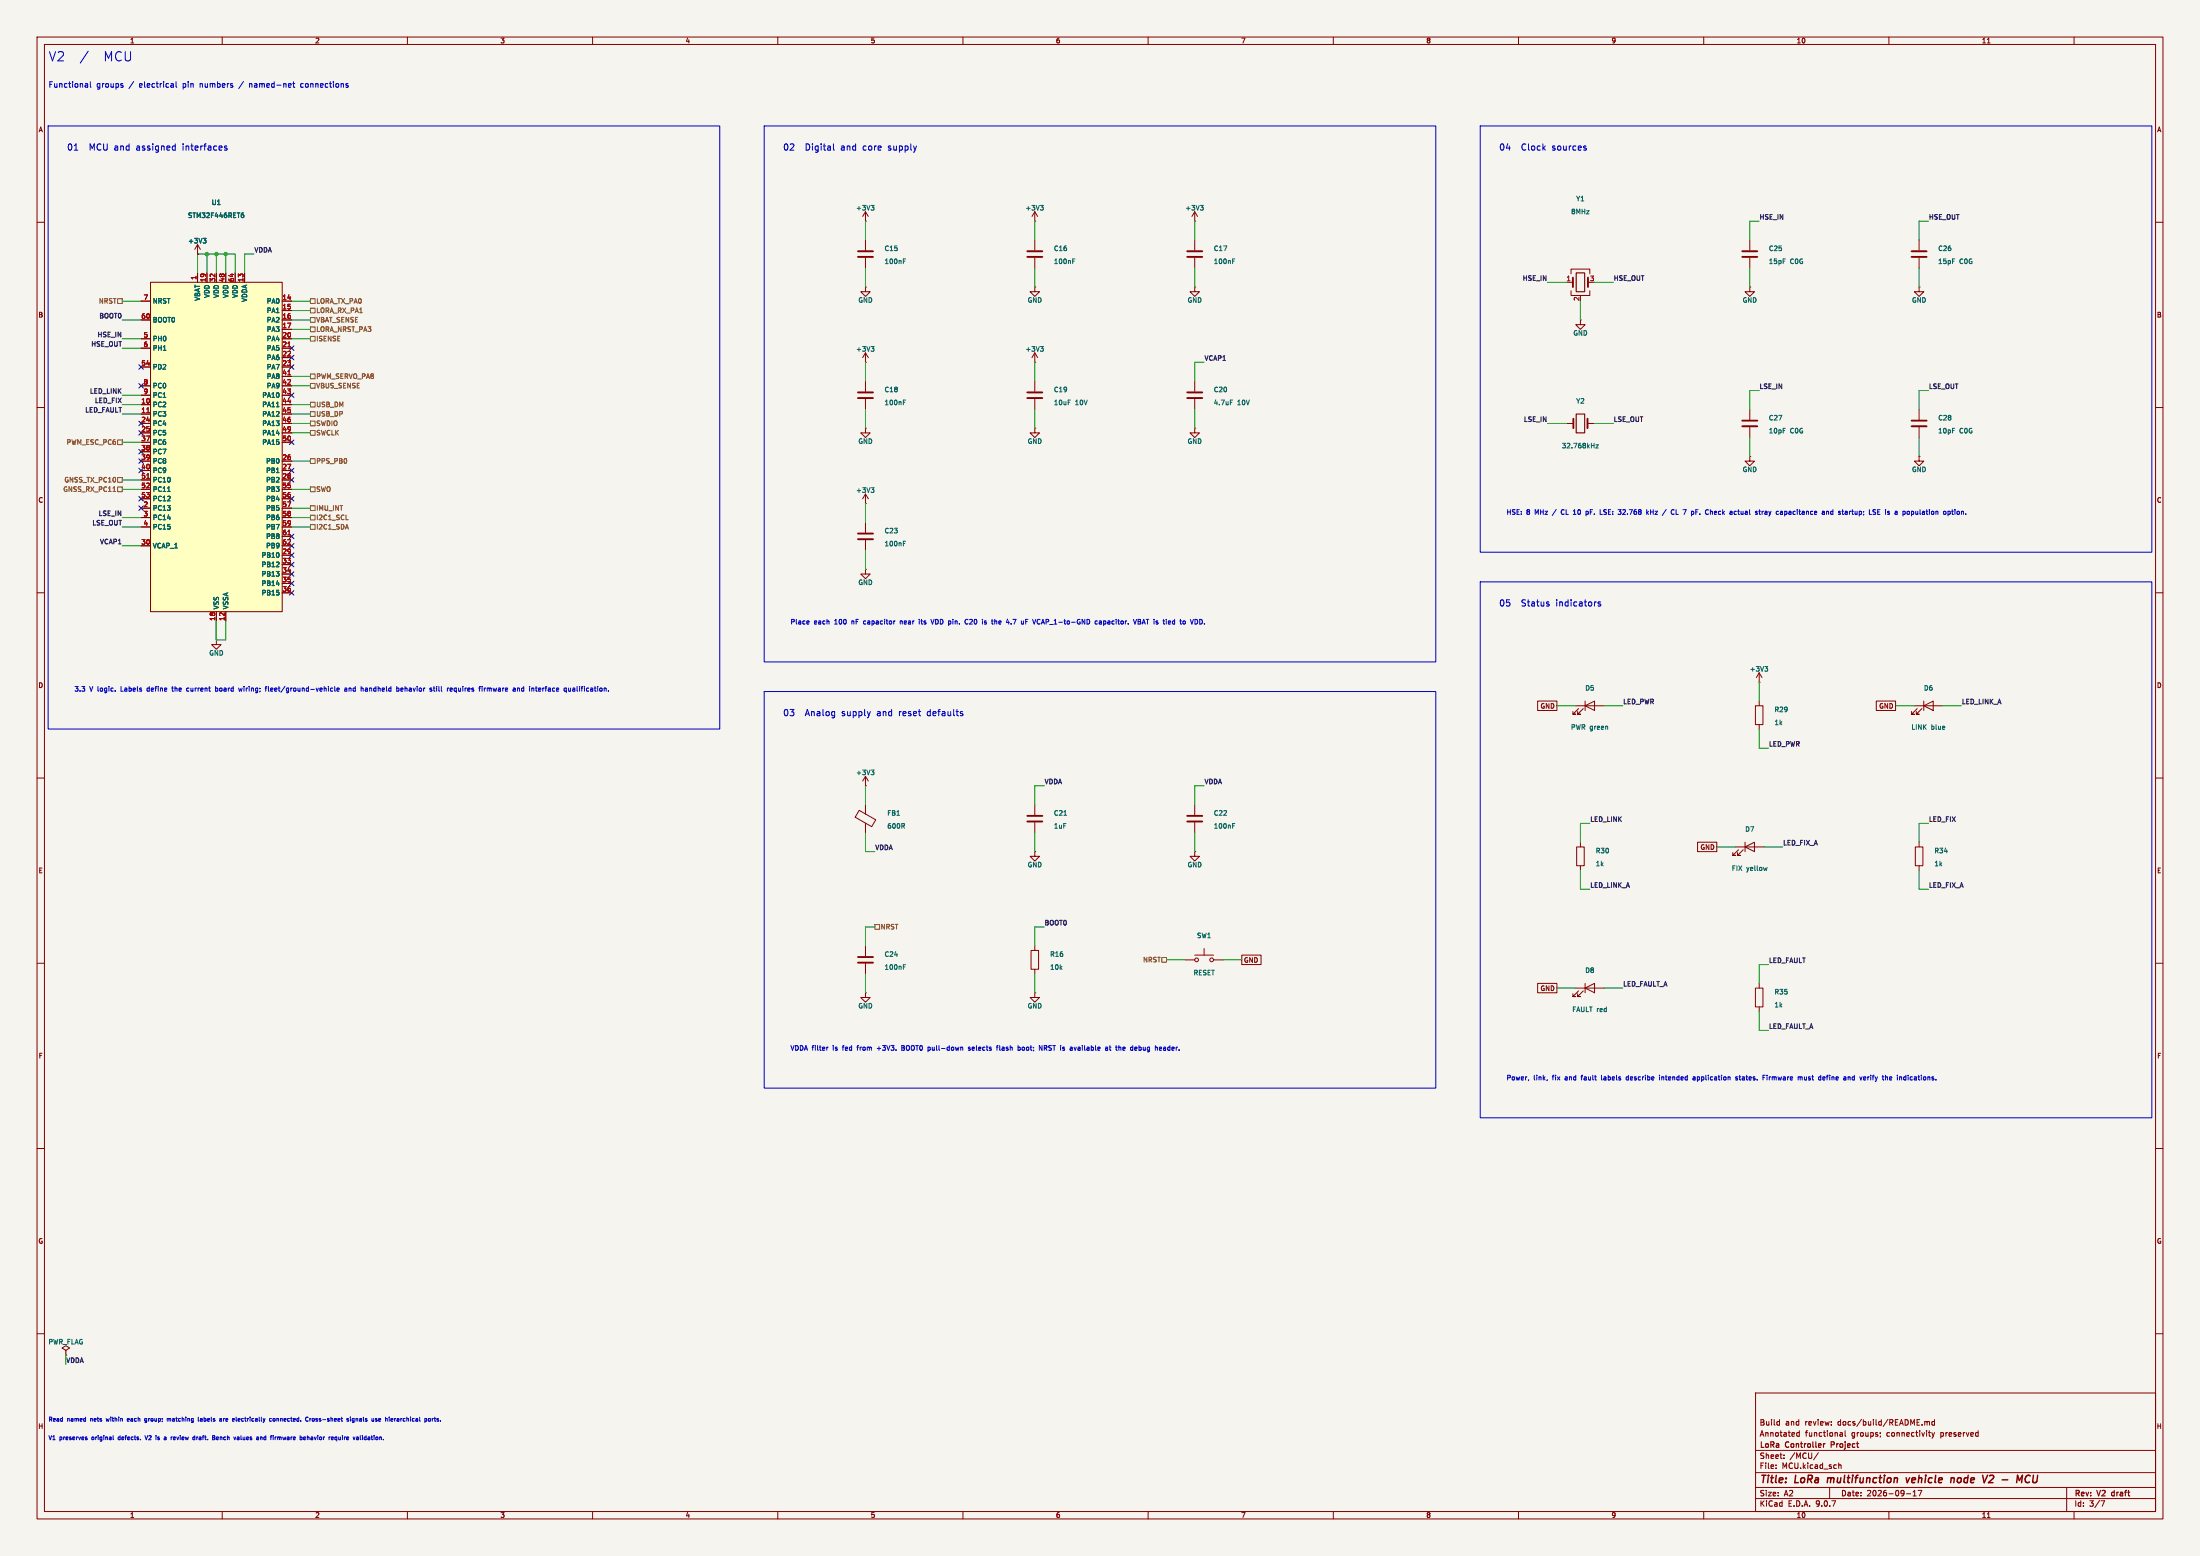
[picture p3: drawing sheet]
<svg xmlns="http://www.w3.org/2000/svg" width="594mm" height="420mm" viewBox="0 0 594 420" stroke-linecap="round" stroke-linejoin="round" font-family="sans-serif">
<path d="M0 0h594v420h-594z" fill="#f5f4ef" stroke="#f5f4ef" stroke-width=".27"/>
<g fill="none" stroke="#840000" stroke-width=".27">
<path d="M10 10h574v400h-574zM12 12h570v396h-570zM60 10v2M110 10v2M160 10v2M210 10v2M260 10v2M310 10v2M360 10v2M410 10v2M460 10v2M510 10v2"/>
<path d="M536.6 11.6h.7M560 10v2M233.7 59.7h.1M233.7 57.2v2.5M233.7 57.2l-.8 1.2M233.7 57.2l.7 1.2M279.4 59.7h.1M279.4 57.2v2.5M279.4 57.2l-.8 1.2M279.4 57.2l.8 1.2M322.6 59.7h.1M322.6 57.2l-.8 1.2"/>
<path d="M322.6 57.2l.7 1.2M322.6 57.2v2.5M10 60h2M233.7 77.5v1.2h1.2l-1.2 1.3-1.3-1.3h1.3M233.7 77.5h.1M279.4 77.5v1.2h1.3l-1.3 1.3-1.3-1.3h1.3M279.4 77.5h.1M279.4 64.8v2.8M279.4 69.6v2.8M322.6 77.5v1.2h1.2l-1.2 1.3-1.3-1.3h1.3M322.6 77.5h.1M582 60h2"/>
<path d="M233.7 97.8h.1M233.7 95.3v2.5M233.7 95.3l-.8 1.2M233.7 95.3l.7 1.2M279.4 97.8h.1M279.4 95.3v2.5M279.4 95.3l-.8 1.2M279.4 95.3l.8 1.2M10 110h2M233.7 115.6v1.2h1.2l-1.2 1.3-1.3-1.3h1.3M233.7 115.6h.1M233.7 102.9v2.8"/>
<path d="M233.7 107.7v2.8M279.4 115.6v1.2h1.3l-1.3 1.3-1.3-1.3h1.3M279.4 115.6h.1M279.4 102.9v2.8M279.4 107.7v2.8M322.6 115.6v1.2h1.2l-1.2 1.3-1.3-1.3h1.3M322.6 115.6h.1M322.6 102.9v2.8M322.6 107.7v2.8M582 110h2M233.7 135.9h.1M233.7 133.4v2.5"/>
<path d="M233.7 133.4l-.8 1.2M233.7 133.4l.7 1.2M10 160h2M58.4 172.7v1.3h1.3l-1.3 1.3-1.3-1.3h1.3M58.4 172.7h.1M582 160h2M516.9 190.5h7.6M517.7 191.3l-1.6 1.5h.8h-.8v-.8M518.9 191.3l-1.5 1.5h.8h-.8v-.8M519.4 190.5l2.6-1.3v2.6zM519.4 189.2v2.6M10 210h2"/>
<path d="M232 218.7l4.4 2.6-1 1.8-4.5-2.5zM233.7 217.2v2.5M322.6 217.2v2.8M582 210h2M233.7 222.2v2.6M322.6 229.9v1.2h1.2l-1.2 1.3-1.3-1.3h1.3M322.6 229.9h.1M322.6 222v2.8M468.6 228.6h7.6M469.4 229.4l-1.5 1.5h.7h-.7v-.8M470.7 229.4l-1.6 1.5h.8h-.8v-.8M471.2 228.6l2.5-1.3v2.6z"/>
<path d="M471.2 227.3v2.6M517.1 228.6h2.1v5.1h-2.1zM518.2 227.3v1.3M518.2 233.7v1.3M233.7 255.3v2.8M278.4 256.5h2v5.1h-2zM279.4 255.3v1.2M320 259.1h2.6M322.6 257.8h5.1M325.1 256v1.8M327.7 259.1h2.5M10 260h2"/>
<path d="M233.7 268v1.2h1.2l-1.2 1.3-1.3-1.3h1.3M233.7 268h.1M233.7 260.1v2.8M279.4 261.6v1.3M425.4 266.7h7.7M426.2 267.5l-1.5 1.5h.7h-.7v-.8M427.5 267.5l-1.5 1.5h.7h-.7v-.8M428 266.7l2.5-1.3v2.6zM428 265.4v2.6M474 266.7h2v5.1h-2zM475 265.4v1.3M475 271.8v1.3"/>
<path d="M582 260h2M10 310h2M582 310h2M10 360h2M17.8 364.5l1-.6-1-.7-1 .7 1 .6v1.3M17.8 365.8h.1M474 376h108v32h-108zM582 360h2M474 397.5h108M474 391.5h108M479.5 396.2v.2M479.5 395.4v.2"/>
<path d="M480 383.7h.5M480.5 383.2v1.5M480.5 384.6l-.5 .1M481.7 393.5v.2M481.7 392.7v.2M485.1 387.4l.3 .3 .4-.1M485.8 386.2v1.5M485.8 386.7h-.4l-.3 .3M491 392.1l-1.3 1.9M496.5 394.9v1.5M496.5 395.5l.5-.1 .1 1M496.8 387.6h.7"/>
<path d="M496.8 386.7h.6l.1 1M497.5 387l-.7 .2M498.2 386.2v1.3l.2 .2M507.7 386.7v.2M507.7 387.6l-.1 .3M519.7 383.8l.4-.1 .2 .2M519.7 383.7v1M520.3 383.9l.2-.2h.4l.1 1M520.3 383.9v.8M520.7 386.7h.5M521.1 387.7h.1M521.6 386.7l.4 1"/>
<path d="M522 387.7l-.4 .5M522.3 386.7l-.3 1M522.3 383.7h-.4l-.3 .3 .1 .6h.6M522.3 383.2v1.5M60 408v2M110 408v2M160 408v2M210 408v2M260 408v2M310 408v2M360 408v2M410 408v2"/>
<path d="M460 408v2M474 404.5h108M474 401.5h108M494 401.5v3M510 408v2M514.7 403.2h1.2M516.5 403.8h.9M516.5 402.7l.5-.4v1.5M517.9 402.3h1l-.7 1.5M536.6 409.6h.7M558 401.5v6.5M560 408v2"/>
<path d="M567.2 405.1h1l-.6 1.5"/>
<circle cx="323.1" cy="259.1" r=".51"/>
<circle cx="327.2" cy="259.1" r=".51"/>
</g>
<path d="M494.4 390h.6M495 389.2h-.6v1.5M570.2 402.9v.7" fill="none" stroke="#840000" stroke-width=".3"/>
<path d="M493.5 398.9l-.1 1.3M514.7 398.9l.3 1.3 .6-1.3M526.8 399.1l.3-.2 .5 .1-.1 1.2M538.2 398.3l-.7-.1-.3 .2M538.2 399.1l-1.3 1.1h1.2M548.1 398.4a.96 .96 0 0 0-1.3 .5 .96 .96 0 0 0 .7 1.3l.4-.2M544.5 400.2l.2-2 .5 1.4 .9-1.4-.3 2" fill="none" stroke="#840000" stroke-width=".4"/>
<g fill="none" stroke="#006464" stroke-width=".27">
<path d="M235.2 55.4h.8l-.4 .5M235.7 55.9l.3 .3-.3 .5M280.9 55.4h.8l-.4 .5M281.5 55.9l.2 .3-.2 .5M324.1 55.4h.8l-.4 .5M324.6 55.9l.3 .3-.3 .5M289.6 70.5h.4M289.6 69.9h.6M235.2 93.5h.8l-.4 .5M235.7 94l.3 .3-.3 .5M280.9 93.5h.8l-.4 .5M281.5 94l.2 .3-.2 .5"/>
<path d="M243.9 108.6h.4M243.9 108h.6M332.2 108h.6M235.2 131.6h.8l-.4 .5M235.7 132.1l.3 .3-.3 .5M332.8 222.9h.4M332.8 222.3h.6M477.1 234.1l-.2 .9M243.9 261h.4M243.9 260.4h.6"/>
</g>
<path d="M277.4 67.8h4M277.4 69.3h4M231.6 105.9h4.1M231.6 107.4h4.1M277.4 105.9h4M277.4 107.4h4M320.5 105.9h4.1M320.5 107.4h4.1M320.5 220.2h4.1M320.5 221.7h4.1M231.6 258.3h4.1M231.6 259.8h4.1" fill="none" stroke="#840000" stroke-width=".51"/>
<path d="M40.6 76.2h35.6v88.9h-35.6z" fill="#ffffc2"/>
<g fill="none" stroke="#840000" stroke-width=".27">
<path d="M40.6 76.2h35.6v88.9h-35.6zM53.3 68.6h.1M53.3 66v2.6M53.3 73.7v2.5M53.3 66l-.7 1.3M53.3 66l.8 1.3M55.9 73.7v2.5M58.4 73.7v2.5M61 73.7v2.5M63.5 73.7v2.5M66 73.7v2.5M233.7 64.8v2.8"/>
<path d="M233.7 69.6v2.8M322.6 64.8v2.8M322.6 69.6v2.8M422.9 76.2h1.8M424.2 73.9v-1.3h5.1v1.3M424.2 78.5v1.3h5.1v-1.3M426.7 79.8v.2M472.4 77.5v1.2h1.3l-1.3 1.3-1.2-1.3h1.2M472.4 77.5h.1M472.4 64.8v2.8M472.4 69.6v2.8M518.2 77.5v1.2h1.2l-1.2 1.3-1.3-1.3h1.3"/>
<path d="M518.2 77.5h.1M518.2 64.8v2.8M518.2 69.6v2.8M38.1 81.3h2.5M38.1 86.4h2.5M38.1 91.4h2.5M38.1 94h2.5M38.1 99.1h2.5M76.2 81.3h2.5M76.2 86.4h2.5M76.2 91.4h2.5M76.2 94h2.5"/>
<path d="M76.2 99.1h2.5M76.2 83.8h2.5M76.2 88.9h2.5M76.2 96.5h2.5M426.7 86.4v1.2h1.3l-1.3 1.3-1.3-1.3h1.3M426.7 86.4h.1M38.1 104.1h2.5M38.1 106.7h2.5M38.1 109.2h2.5M38.1 111.8h2.5M38.1 114.3h2.5M38.1 116.8h2.5"/>
<path d="M38.1 119.4h2.5M76.2 104.1h2.5M76.2 106.7h2.5M76.2 109.2h2.5M76.2 111.8h2.5M76.2 114.3h2.5M76.2 116.8h2.5M76.2 119.4h2.5M76.2 101.6h2.5M422.9 114.3h1.9M428.6 114.3h1.9M472.4 110.5v2.8"/>
<path d="M472.4 115.3v2.8M518.2 110.5v2.8M518.2 115.3v2.8M38.1 121.9h2.5M38.1 124.5h2.5M38.1 127h2.5M38.1 129.5h2.5M38.1 132.1h2.5M38.1 134.6h2.5M38.1 137.2h2.5M38.1 139.7h2.5M76.2 124.5h2.5"/>
<path d="M76.2 127h2.5M76.2 129.5h2.5M76.2 132.1h2.5M76.2 134.6h2.5M76.2 137.2h2.5M76.2 139.7h2.5M472.4 123.2v1.3h1.3l-1.3 1.2-1.2-1.2h1.2M472.4 123.2h.1M518.2 123.2v1.3h1.2l-1.2 1.2-1.3-1.2h1.3M518.2 123.2h.1M38.1 142.2h2.5M38.1 147.3h2.5"/>
<path d="M76.2 142.2h2.5M76.2 147.3h2.5M76.2 144.8h2.5M76.2 149.9h2.5M76.2 152.4h2.5M76.2 154.9h2.5M76.2 157.5h2.5M233.7 153.7v1.2h1.2l-1.2 1.3-1.3-1.3h1.3M233.7 153.7h.1M233.7 141v2.8M233.7 145.8v2.8M58.4 165.1v2.5"/>
<path d="M61 165.1v2.5M76.2 160h2.5M415.2 189.2h5.2v2.6h-5.2zM425.4 190.5h7.7M426.2 191.3l-1.5 1.5h.7h-.7v-.8M427.5 191.3l-1.5 1.5h.7h-.7v-.8M428 190.5l2.5-1.3v2.6zM428 189.2v2.6M474 190.5h2v5.1h-2zM475 184.2h.1M475 181.6v2.6M475 189.2v1.3"/>
<path d="M475 195.6v1.3M475 181.6l-.8 1.3M475 181.6l.7 1.3M506.6 189.2h5.2v2.6h-5.2zM233.7 212.1h.1M233.7 209.6v2.5M233.7 209.6l-.8 1.2M233.7 209.6l.7 1.2M279.4 217.2v2.8M279.4 229.9v1.2h1.3l-1.3 1.3-1.3-1.3h1.3M279.4 229.9h.1M279.4 222v2.8"/>
<path d="M425.7 228.6h2v5.1h-2zM426.7 227.3v1.3M426.7 233.7v1.3M458.3 227.3h5.2v2.6h-5.2zM335.3 257.8h5.2v2.6h-5.2zM279.4 268v1.2h1.3l-1.3 1.3-1.3-1.3h1.3M279.4 268h.1M415.2 265.4h5.2v2.6h-5.2z"/>
</g>
<path d="M77.7 93.6h.7M39.6 111.3h.7M77.7 101.2h.7M39.6 129.1h.7M77.7 144.4h.7" fill="none" stroke="#a90000" stroke-width=".27"/>
<g fill="none" stroke="#006464" stroke-width=".27">
<path d="M65.4 58l.5 .2-.1 .4-.4 .1M65.7 57.5h-.3M54.9 64.3h.7l-.4 .5M55.4 64.8l.2 .3-.2 .5M243.9 70.5h.4M243.9 69.9h.6M332.8 70.5h.4M332.8 69.9h.6M74.6 109.8h.7M45.2 132.7h.8M430.9 120.1h.7l-.7 .8h.7M243.9 146.7h.4"/>
<path d="M243.9 146.1h.6M476.5 179.9h.8l-.4 .5M477 180.4l.3 .2-.3 .6M235.2 207.8h.8l-.4 .5M235.7 208.3l.3 .3-.3 .5M287.3 220.1h.7"/>
</g>
<g fill="none" stroke="#840000" stroke-width=".51">
<path d="M231.6 67.8h4.1M231.6 69.3h4.1M320.5 67.8h4.1M320.5 69.3h4.1M424.7 74.9v2.6M428.8 74.9v2.6M470.4 67.8h4.1M470.4 69.3h4.1M516.1 67.8h4.1M516.1 69.3h4.1M424.8 113v2.6M428.6 113v2.6"/>
<path d="M470.4 113.5h4.1M470.4 115.1h4.1M516.1 113.5h4.1M516.1 115.1h4.1M231.6 144h4.1M231.6 145.5h4.1M277.4 220.2h4M277.4 221.7h4"/>
</g>
<path d="M425.6 73.7h2.3v5h-2.3zM425.6 111.8h2.3v5h-2.3z" fill="none" stroke="#840000" stroke-width=".3"/>
<g fill="none" stroke="#725600" stroke-width=".27">
<path d="M31.7 80.6h1.3v1.3h-1.3zM83.8 80.6h1.3v1.3h-1.3zM83.8 83.2h1.3v1.3h-1.3zM83.8 85.7h1.3v1.3h-1.3zM83.8 88.3h1.3v1.2h-1.3zM83.8 90.8h1.3v1.3h-1.3zM31.7 118.7h1.3v1.3h-1.3zM83.8 116.2h1.3v1.3h-1.3zM83.8 101h1.3v1.2h-1.3zM83.8 103.5h1.3v1.3h-1.3zM83.8 108.6h1.3v1.3h-1.3zM83.8 111.1h1.3v1.3h-1.3z"/>
<path d="M83.8 113.7h1.3v1.2h-1.3zM30.5 132.7h.7M31.7 131.4h1.3v1.3h-1.3zM31.7 128.9h1.3v1.3h-1.3zM83.8 123.8h1.3v1.3h-1.3zM83.8 131.4h1.3v1.3h-1.3zM83.8 136.5h1.3v1.3h-1.3zM83.8 139.1h1.3v1.2h-1.3zM83.8 141.6h1.3v1.3h-1.3zM93.4 140.3h.6M236.2 249.6h1.3v1.2h-1.3zM313.7 258.4h1.3v1.3h-1.3z"/>
</g>
<g fill="none" stroke="#009600" stroke-width=".27">
<path d="M233.7 59.7v5.1M279.4 59.7v5.1M322.6 59.7v5.1M475 59.7h-2.6v5.1M520.7 59.7h-2.5v5.1M53.3 73.7v-5.1h10.2v5.1M55.9 68.6v5.1M58.4 68.6v5.1M61 68.6v5.1M68.6 68.6h-2.6v5.1M233.7 72.4v5.1M279.4 72.4v5.1"/>
<path d="M322.6 72.4v5.1M417.8 76.2h5.1M430.5 76.2h5.1M472.4 72.4v5.1M518.2 72.4v5.1M33 94h5.1M33 91.4h5.1M33 81.3h5.1M33 86.4h5.1M78.7 91.4h5.1M78.7 81.3h5.1M78.7 83.8h5.1"/>
<path d="M78.7 86.4h5.1M78.7 88.9h5.1M233.7 97.8v5.1M279.4 97.8v5.1M325.1 97.8h-2.5v5.1M426.7 81.3v5.1M33 106.7h5.1M33 109.2h5.1M33 111.8h5.1M33 119.4h5.1M78.7 109.2h5.1M78.7 111.8h5.1"/>
<path d="M78.7 101.6h5.1M78.7 104.1h5.1M78.7 114.3h5.1M78.7 116.8h5.1M233.7 110.5v5.1M279.4 110.5v5.1M322.6 110.5v5.1M417.8 114.3h5.1M430.5 114.3h5.1M472.4 118.1v5.1M475 105.4h-2.6v5.1M518.2 118.1v5.1"/>
<path d="M520.7 105.4h-2.5v5.1M33 129.5h5.1M33 132.1h5.1M33 139.7h5.1M78.7 132.1h5.1M78.7 139.7h5.1M78.7 124.5h5.1M78.7 137.2h5.1M233.7 135.9v5.1M33 147.3h5.1M33 142.2h5.1M78.7 142.2h5.1"/>
<path d="M233.7 148.6v5.1M58.4 167.6v5.1h2.6v-5.1M420.4 190.5h5M433.1 190.5h5M475 184.2v5M475 196.9v5h2.5M511.8 190.5h5.1M524.5 190.5h5.1M233.7 212.1v5.1M281.9 212.1h-2.5v5.1M325.1 212.1h-2.5v5.1M233.7 224.8v5.1h2.5"/>
<path d="M279.4 224.8v5.1M322.6 224.8v5.1M426.7 235v5h2.6M429.3 222.3h-2.6v5M463.5 228.6h5.1M476.2 228.6h5.1M518.2 235v5h2.5M520.7 222.3h-2.5v5M236.2 250.2h-2.5v5.1M281.9 250.2h-2.5v5.1M315 259.1h5M330.2 259.1h5.1"/>
<path d="M233.7 262.9v5.1M279.4 262.9v5.1M420.4 266.7h5M433.1 266.7h5M475 273.1v5h2.5M477.5 260.4h-2.5v5M17.8 365.8v2.5"/>
</g>
<g fill="none" stroke="#000084" stroke-width=".27">
<path d="M37.5 98.5l1.2 1.2M38.7 98.5l-1.2 1.2M78.1 95.9l1.2 1.2M78.1 98.5l1.2 1.2M78.1 93.4l1.2 1.2M79.3 95.9l-1.2 1.2M79.3 98.5l-1.2 1.2M79.3 93.4l-1.2 1.2M37.5 113.7l1.2 1.2M37.5 103.5l1.2 1.2M37.5 116.2l1.2 1.2M38.7 113.7l-1.2 1.2"/>
<path d="M38.7 103.5l-1.2 1.2M38.7 116.2l-1.2 1.2M78.1 106.1l1.2 1.2M78.1 118.8l1.2 1.2M79.3 106.1l-1.2 1.2M79.3 118.8l-1.2 1.2M37.5 126.4l1.2 1.2M37.5 123.9l1.2 1.2M37.5 136.6l1.2 1.2M37.5 121.3l1.2 1.2M37.5 134l1.2 1.2M38.7 136.6l-1.2 1.2"/>
<path d="M38.7 126.4l-1.2 1.2M38.7 123.9l-1.2 1.2M38.7 134l-1.2 1.2M38.7 121.3l-1.2 1.2M78.1 126.4l1.2 1.2M78.1 128.9l1.2 1.2M78.1 134l1.2 1.2M79.3 126.4l-1.2 1.2M79.3 128.9l-1.2 1.2M79.3 134l-1.2 1.2M78.1 144.2l1.2 1.2M78.1 159.4l1.2 1.2"/>
<path d="M78.1 156.9l1.2 1.2M78.1 154.3l1.2 1.2M78.1 151.8l1.2 1.2M78.1 149.3l1.2 1.2M78.1 146.7l1.2 1.2M79.3 144.2l-1.2 1.2M79.3 159.4l-1.2 1.2M79.3 156.9l-1.2 1.2M79.3 154.3l-1.2 1.2M79.3 151.8l-1.2 1.2M79.3 149.3l-1.2 1.2M79.3 146.7l-1.2 1.2"/>
</g>
<g fill="none" stroke="#0000c2" stroke-width=".27">
<path d="M23.8 13.8l-2.1 3.2M13 34h181.3v162.8h-181.3zM23.2 22.6l.5 .2v.8M23.7 23.5l-.5 .1M23.7 22.9l-.5 .1M24.4 22.1v1.2l.2 .3M33 23.1l.2 .2-.2 .3M33 22.6h.2M46.3 22.6l.5 .2v.8M46.8 23.5l-.5 .1M46.8 22.9l-.5 .1M46.8 39.4l.5 .1"/>
<path d="M47.3 38.8v1.7M47.5 22.1v1.2l.2 .3M61.2 39.5l-.4-.1-.2 .2 .1 .3 .5 .1v.5h-.6M67.4 22.6v1M67.5 22.6l-.1 .1M79 22.6h.6M79.2 22.1v1.2l.4 .3M81.5 22.6l-.3 .2v.5l.3 .3M93.8 23.1l.2 .2-.2 .3M93.8 22.6h.2M206.3 34h181.4v144.7h-181.4zM225 38.8v1.5l.3 .2"/>
<path d="M399.7 34h181.3v115.1h-181.3zM428.1 40l.2 .2-.2 .3M428.1 39.4l.1 .1M20 40.5h1M47.3 40.5h-.5M428.2 138v1.3M428.2 138.8h.4M428.6 138l-.4 .1M432 138.8h.7M436.9 137.6h.8l-.5 .5 .5 .2M437.7 138.6l-.6 .2M444.6 137.6v1.2"/>
<path d="M444.7 138.4l.4 .4M445.1 138l-.5 .5M449.9 137.5l-1.1 1.6M451.6 137.6l.4 .1M452 138.7l-.4 .1M452.5 137.6v1.2h.7M457.9 137.6h.6M457.9 138.2h.4M461.9 138.1h.4v.7M468.5 138l.3 .1M468.8 138.8h-.3M469.2 138h.5"/>
<path d="M474.9 138h.4M475 137.6v1.1l.3 .1M475.8 138v.8M476.1 138l-.3 .2M481.9 138.8h.3M481.9 138v1.3M482.2 138l-.3 .1M493.2 138.1h.5v.7M493.2 138v.8M494.8 138l-.5 .2v.5l.5 .1M506.2 138.2l.2 .3-.2 .3M506.2 137.6h.2"/>
<path d="M507 138.2h.4M507.6 137.6h-.6v1.2h.6M515.3 138l-.4 .2 .1 .5 .3 .1M517.3 138.8h.3M526.9 138h.5M527.1 137.6v1.1l.3 .1M527.8 137.6v.1M527.8 138v.8M528.8 138l-.4 .2v.5l.4 .1M399.7 157.1h181.3v144.6h-181.3zM218.3 167.6l.2 .3-.7 .1M218.4 168.4h-.1"/>
<path d="M241.7 167.6l-.3 .1M243.1 167.6v.8M243.2 167.6l-.1 .1M248.2 167.2v.1M248.2 167.6v.8M251.4 167.2l.4 1.2 .4-1.2M260.7 168.3l.3 .1 .3-.1M261.3 167.3l-.3-.1-.3 .2M265.8 167.8l.5 .4-.1 .2h-.4M266.3 167.7l-.5 .1M268.6 167.7l.5 .1M272.9 168.4h.1"/>
<path d="M276.9 167.8h.5M277.5 167.2h-.6v1.2M280.6 167.2l.2 .1M280.8 168.3l-.2 .1M296.3 167.7l-.4-.1-.2 .2 .1 .6h.5M296.8 167.7l.4-.1 .2 .2v.6h-.4l-.2-.4 .6-.1M306.9 167.2l-.5 1.2M307.3 167.8h.4M307.8 167.2h-.5v1.2l.7-.1v-.3l-.3-.2M307.8 167.2l.1 .1M307.9 167.3l.1 .2-.3 .3M308.8 167.2l-.4 1.2"/>
<path d="M317 167.6l-.5 .2 .1 .5 .4 .1M321.4 167.2l.4 1.2M323.9 167.2h.5l.2 .5M324.6 167.9l-.2 .5h-.5M418 163l.3 .3-.3 .3M418 162.5h.2M432.1 162.5h-.4l-.2 .2 .1 .2 .5 .2v.4h-.6M31.1 186.4v.2M46.3 185.7h.5M46.5 185.3l.1 1.2M50.9 185.7l-.5 .3 .1 .4 .4 .2M58.2 185.8h.5"/>
<path d="M58.2 185.3v1.3M58.7 186.4l-.5 .1M64.4 185.7l.3 .9 .2-.6 .3 .6 .2-.9M71.6 185.7h.4M72 185.3l-.3 .2v1.1M72.5 185.3v1.1l.2 .2M89.8 185.8l-.3-.1-.3 .3 .1 .5h.5M90.4 185.3v1.1l.2 .2M91 186.1l.6-.1-.1-.2-.3-.1-.2 .2v.6h.5M93.1 185.8h.5v.8M93.6 186l-.6 .3 .2 .3 .4-.1M99 185.7l-.3 .1"/>
<path d="M99.1 186.1l-.5 .2 .1 .2 .4 .1M107.1 185.8l.4-.1 .2 .3-.1 .5h-.5M108.8 185.8l-.4-.1-.2 .2 .1 .6h.5M108.8 186l-.6 .1M116.6 186.2v.3M117 185.7h.5M117.2 185.3v1.1l.3 .2M121.5 186.1l.6-.1v-.2l-.4-.1-.2 .2 .1 .6h.5M122.8 185.7l-.2 .3 .2 .6M130.2 185.3v.1M130.8 185.7v.9M131.1 185.7l-.3 .3"/>
<path d="M139.7 185.8h.5l.1 .8M139.7 185.7v.9M140.9 185.8v.6M144.6 185.7h.4M144.8 186.5l.2 .1M145.6 185.7l-.2 .2 .2 .7M146 186l-.6 .1M153.5 185.7l.1 .8 .5-.1M154.1 185.7v.9M154.7 185.8h.4M155.1 186.1l-.5 .2 .1 .2 .4 .1M206.3 186.7h181.4v107h-181.4z"/>
<path d="M235 192.1l-.4 1.1M259.5 192.6l.4 .1 .1 .3-.6 .2M259.5 192.1h.4M223.2 282.6v.9M223.6 282.6l-.4 .3M236.8 283h1M243.5 282.8h.4M243.9 282.2h-.4v1.3h.5M250.7 282.6l.4 .2M251.1 283.4l-.4 .1M259.6 282.6l.3 .2v.7M261.9 282.7l-.4 .1 .4 .3v.3h-.4"/>
<path d="M269 282.6h.5M269.5 282.2l-.3 .2v1.1M269.9 282.2v1.1l.2 .2M274.9 282.7l.3-.1 .3 .3-.1 .5h-.5M274.9 282.2v1.3M276 282.8v.6M280.6 282.2l.7 1.3v-1.3M282 282.9h.4M282.4 282.2h-.4v1.3M290 282.6l.3 .9 .3-.9M298.6 282.6l.5 .2v.7M299.1 282.9l-.5 .1"/>
<path d="M299.1 283.4l-.5 .1M299.5 282.6h.5M299.7 282.2v1.1l.3 .2M303.6 282.6l-.4 .2v.6l.4 .1M303.8 282.9l-.6 .2M307.5 282.2v1.3M307.5 283.4l.2 .1M307.7 282.6l-.2 .1M313.5 282.6l.1 .3-.6 .2M313.6 283.4l-.1 .1M314.5 282.6l-.3 .1M314.6 283l-.5 .2 .1 .2 .4 .1"/>
<path d="M412.8 291.4l-.2 .3M417.8 291.4l-.1 .3M432.4 290.2v1.1l.2 .2M439.5 290.7l-.4 .2v.5l.4 .1M448.1 290.2v.2M448.1 290.7v.8M457.1 290.7h.5l.1 .8M457.7 291l-.6 .2 .2 .3 .4-.1M469.1 290.7l-.5 .1 .5 .3v.3h-.5M469.5 290.7h.5M476 290.8h.4M476.6 290.2h-.6v1.3"/>
<path d="M477.1 290.2v.2M477.1 290.7v.8M485.5 290.8l.4-.1 .2 .1M486.1 290.8l.4-.1 .1 .8M486.1 290.8v.7M492.6 290.7l-.4 .1v.6l.4 .1M492.8 291l-.6 .1M499 290.8l.4-.1 .1 .1M499 290.7v.8M503.3 290.7h.4l.1 .3-.6 .1M503.7 291.4l-.4 .1M509.5 290.7l.1 .1v.7"/>
<path d="M510.6 290.7l-.4 .1v.6l.4 .1M510.8 291l-.6 .1M514 291.3l.2 .2 .4-.1M514.6 290.7h-.4l-.2 .2M514.6 290.2v1.3M23.2 388.2l.3 .3-.3 .1M23.2 387.9h.3M30.5 387.5l.2 1.1M34.7 382.9l-.3 .1v.6h.3M34.9 383.1l-.5 .1M39.1 383.9h.4M39.1 387.5l.4 1.1"/>
<path d="M39.5 382.9l-.4 .2v.4l.4 .1M44.5 387.9l.3 .1v.6M44.8 388.6h-.3M44.8 388.1l-.3 .1M45.2 383l.3-.1 .1 .1M45.2 382.9v.7M45.6 383v.6M45.8 382.9l-.2 .1M47.2 387.9l-.4 .1 .1 .6h.3M47.4 388.1l-.6 .1M52.3 387.9h.3M52.6 388.6h-.3"/>
<path d="M52.6 387.5v1.1M53.1 387.9v.7M53.2 387.9l-.1 .2M53.5 382.5l.2 1.1M54.4 382.9h-.3M54.5 383.2l-.4 .1v.3h.4M57.4 387.5l.5 .1M57.4 388h.4M57.8 388l.2 .2v.3l-.6 .1M57.9 387.6h.1M57.9 387.6l-.1 .4M58.8 387.9l-.3 .1v.6h.3"/>
<path d="M59 388.1l-.5 .1M59.3 383.5l.5 .1M59.4 382.9h.4v.7M59.8 383.1l-.5 .2M60.3 382.9v.7M60.5 382.9l-.2 .2M63.8 382.5l.1 1.1M64.1 387.9h.4v.7M64.5 388.1l-.5 .2 .2 .3h.3M70.3 388l.4-.1 .1 .7M70.3 387.9v.7M73.3 382.9h-.3l-.2 .2 .1 .5h.4"/>
<path d="M73.8 382.9l.5 .2-.2 .5-.4-.2zM74.5 387.9h.1M75 387.9v.7M75.1 387.9l-.1 .1M82 388.2l.5-.1v-.2l-.5 .1v.6h.5M82.7 382.6h.4M83 387.5v1.1M83.1 382.6h.1M83.2 383.5l-.5 .1M83.4 387.9l-.4 .1M83.7 382.9v.7M84 382.9l-.3 .2"/>
<path d="M84.3 383v.5M90.9 387.9h-.3l-.2 .2 .1 .5h.4M90.9 387.9v1.1M94.1 382.9l-.4 .1 .4 .3v.3h-.4M94.6 382.6h.1M94.6 382.9v.7M94.7 382.6h-.1M95.6 382.9h-.3l-.2 .2 .1 .5h.4M95.6 382.9v.9l-.5 .1M97.3 387.5l.1 1.1M97.9 387.6h.1M97.9 387.9v.7"/>
<path d="M101.4 383.2l.4 .3-.4 .1M101.4 382.9h.4M102.7 382.9l-.4 .1v.6h.4M102.8 383.1l-.5 .1M106.5 382.9v.7M106.7 382.9l-.2 .2M115.8 382.9l.4 .2-.2 .5-.3-.2zM116.7 382.9v.7M117 382.9l-.3 .2M117.2 382.9h.5M117.4 382.5l.1 1.1"/>
</g>
<g fill="#009600" stroke="#009600" stroke-width=".27">
<circle cx="55.9" cy="68.6" r=".46"/>
<circle cx="58.4" cy="68.6" r=".46"/>
<circle cx="61" cy="68.6" r=".46"/>
</g>
<g font-size="3.5" fill="#0000c2">
<text x="13" y="16.8">V2</text>
<text x="27.6" y="16.8">MCU</text>
</g>
<g font-size="2.8" fill="#840000">
<text x="475" y="400.9">Title:</text>
<text x="484.7" y="400.9">LoRa</text>
<text x="494.2" y="400.9">multifunction</text>
<text x="516.4" y="400.9">vehicle</text>
<text x="529.2" y="400.9">node</text>
<text x="538.6" y="400.9">V2</text>
<text x="549.4" y="400.9">MCU</text>
</g>
<g font-size="2.4" fill="#0000c2">
<text x="18" y="40.8">01</text>
<text x="24.1" y="40.8">MCU and</text>
<text x="36.9" y="40.8">assigned</text>
<text x="49.5" y="40.8">interfaces</text>
<text x="211.3" y="40.8">02</text>
<text x="217.4" y="40.8">Digital</text>
<text x="227.1" y="40.8">and</text>
<text x="233.1" y="40.8">core</text>
<text x="240" y="40.8">supply</text>
<text x="404.7" y="40.8">04</text>
<text x="410.7" y="40.8">Clock</text>
<text x="419.1" y="40.8">sources</text>
<text x="404.7" y="163.8">05</text>
<text x="410.7" y="163.8">Status</text>
<text x="420.2" y="163.8">indicators</text>
<text x="211.3" y="193.4">03</text>
<text x="217.4" y="193.4">Analog</text>
<text x="227.3" y="193.4">supply</text>
<text x="236.9" y="193.4">and</text>
<text x="242.9" y="193.4">reset</text>
<text x="250.7" y="193.4">defaults</text>
</g>
<g font-size="2.1" fill="#0000c2">
<text x="13" y="23.8">Functional</text>
<text x="26" y="23.8">groups</text>
<text x="34.9" y="23.8">/</text>
<text x="37.8" y="23.8">electrical</text>
<text x="49.6" y="23.8">pin</text>
<text x="54.4" y="23.8">numbers</text>
<text x="65.2" y="23.8">/</text>
<text x="68" y="23.8">named-net</text>
<text x="82" y="23.8">connections</text>
</g>
<g font-size="2.1" fill="#840000">
<text x="475" y="388">Annotated</text>
<text x="475" y="385">Build</text>
<text x="482" y="385">and</text>
<text x="487.4" y="388">functional</text>
<text x="487.4" y="385">review:</text>
<text x="496.3" y="385">docs/build/README.md</text>
<text x="500" y="388">groups;</text>
<text x="509.5" y="388">connectivity</text>
<text x="524.2" y="388">preserved</text>
<text x="475" y="394">Sheet:</text>
<text x="475" y="391.2">LoRa</text>
<text x="482.2" y="391.2">Controller</text>
<text x="483.2" y="394">/MCU/</text>
<text x="495.1" y="391.2">Project</text>
<text x="475" y="396.7">File:</text>
<text x="481.1" y="396.7">MCU.kicad_sch</text>
<text x="475" y="406.9">KiCad</text>
<text x="475" y="404.1">Size:</text>
<text x="481.7" y="404.1">A2</text>
<text x="482.7" y="406.9">E.D.A.</text>
<text x="490.3" y="406.9">9.0.7</text>
<text x="497" y="404.1">Date:</text>
<text x="504" y="404.1">2026-09-17</text>
<text x="560" y="404.3">Rev:</text>
<text x="560" y="406.9">Id:</text>
<text x="564.1" y="406.9">3/7</text>
<text x="566.4" y="404.3">V2</text>
<text x="570.8" y="404.3">draft</text>
</g>
<g font-size="1.8" fill="#840000">
<text x="35" y="11.9">1</text>
<text x="85" y="11.9">2</text>
<text x="135" y="11.9">3</text>
<text x="185" y="11.9">4</text>
<text x="235" y="11.9">5</text>
<text x="285" y="11.9">6</text>
<text x="335" y="11.9">7</text>
<text x="385" y="11.9">8</text>
<text x="435" y="11.9">9</text>
<text x="485" y="11.9">10</text>
<text x="535" y="11.9">11</text>
<text x="10.3" y="35.9">A</text>
<text x="582.3" y="35.9">A</text>
<text x="10.3" y="85.9">B</text>
<text x="582.3" y="85.9">B</text>
<text x="10.3" y="135.9">C</text>
<text x="582.3" y="135.9">C</text>
<text x="10.3" y="185.9">D</text>
<text x="582.3" y="185.9">D</text>
<text x="415.8" y="191.5">GND</text>
<text x="507.3" y="191.5">GND</text>
<text x="459" y="229.6">GND</text>
<text x="10.3" y="235.9">E</text>
<text x="582.3" y="235.9">E</text>
<text x="335.8" y="260">GND</text>
<text x="415.8" y="267.7">GND</text>
<text x="10.3" y="285.9">F</text>
<text x="582.3" y="285.9">F</text>
<text x="10.3" y="335.9">G</text>
<text x="582.3" y="335.9">G</text>
<text x="10.2" y="385.9">H</text>
<text x="582.2" y="385.9">H</text>
<text x="35" y="409.9">1</text>
<text x="85" y="409.9">2</text>
<text x="135" y="409.9">3</text>
<text x="185" y="409.9">4</text>
<text x="235" y="409.9">5</text>
<text x="285" y="409.9">6</text>
<text x="335" y="409.9">7</text>
<text x="385" y="409.9">8</text>
<text x="435" y="409.9">9</text>
<text x="485" y="409.9">10</text>
<text x="535" y="409.9">11</text>
</g>
<g font-size="1.8" fill="#006464">
<text x="50.6" y="59">STM32F446RET6</text>
<text x="57" y="55.5">U1</text>
<text x="231" y="57">+3V3</text>
<text x="276.8" y="57">+3V3</text>
<text x="319.9" y="57">+3V3</text>
<text x="424.1" y="58">8MHz</text>
<text x="425.5" y="54.5">Y1</text>
<text x="50.7" y="65.9">+3V3</text>
<text x="238.7" y="71.4">100nF</text>
<text x="238.7" y="67.9">C15</text>
<text x="284.4" y="71.4">100nF</text>
<text x="284.4" y="67.9">C16</text>
<text x="327.6" y="71.4">100nF</text>
<text x="327.6" y="67.9">C17</text>
<text x="477.5" y="71.4">15pF</text>
<text x="477.5" y="67.9">C25</text>
<text x="483.3" y="71.4">C0G</text>
<text x="523.2" y="71.4">15pF</text>
<text x="523.2" y="67.9">C26</text>
<text x="529" y="71.4">C0G</text>
<text x="41.1" y="82.1">NRST</text>
<text x="54.2" y="81.3" transform="rotate(-90 54.2 81.3)">VBAT</text>
<text x="56.7" y="80.5" transform="rotate(-90 56.7 80.5)">VDD</text>
<text x="59.3" y="80.5" transform="rotate(-90 59.3 80.5)">VDD</text>
<text x="61.8" y="80.5" transform="rotate(-90 61.8 80.5)">VDD</text>
<text x="64.4" y="80.5" transform="rotate(-90 64.4 80.5)">VDD</text>
<text x="66.9" y="81.6" transform="rotate(-90 66.9 81.6)">VDDA</text>
<text x="71.9" y="82.1">PA0</text>
<text x="231.6" y="81.9">GND</text>
<text x="277.4" y="81.9">GND</text>
<text x="320.5" y="81.9">GND</text>
<text x="470.4" y="81.9">GND</text>
<text x="516.1" y="81.9">GND</text>
<text x="41.1" y="87.2">BOOT0</text>
<text x="71.9" y="84.7">PA1</text>
<text x="71.9" y="87.2">PA2</text>
<text x="71.9" y="89.8">PA3</text>
<text x="41.1" y="92.3">PH0</text>
<text x="41.1" y="94.8">PH1</text>
<text x="71.9" y="92.3">PA4</text>
<text x="71.9" y="94.8">PA5</text>
<text x="231" y="95.1">+3V3</text>
<text x="276.8" y="95.1">+3V3</text>
<text x="424.7" y="90.8">GND</text>
<text x="41.1" y="99.9">PD2</text>
<text x="71.9" y="97.4">PA6</text>
<text x="71.9" y="99.9">PA7</text>
<text x="41.1" y="105">PC0</text>
<text x="41.1" y="107.5">PC1</text>
<text x="70.7" y="107.5">PA10</text>
<text x="71.9" y="102.5">PA8</text>
<text x="71.9" y="105">PA9</text>
<text x="238.7" y="106">C18</text>
<text x="284.4" y="106">C19</text>
<text x="327.6" y="106">C20</text>
<text x="41.1" y="110.1">PC2</text>
<text x="41.1" y="112.6">PC3</text>
<text x="70.7" y="110.1">PA11</text>
<text x="70.7" y="112.6">PA12</text>
<text x="238.7" y="109.5">100nF</text>
<text x="284.4" y="109.5">10uF</text>
<text x="290.3" y="109.5">10V</text>
<text x="327.6" y="109.5">4.7uF</text>
<text x="334.1" y="109.5">10V</text>
<text x="425.5" y="109.1">Y2</text>
<text x="477.5" y="113.7">C27</text>
<text x="523.2" y="113.7">C28</text>
<text x="41.1" y="115.2">PC4</text>
<text x="41.1" y="117.7">PC5</text>
<text x="70.7" y="115.2">PA13</text>
<text x="70.7" y="117.7">PA14</text>
<text x="231.6" y="120">GND</text>
<text x="277.4" y="120">GND</text>
<text x="320.5" y="120">GND</text>
<text x="477.5" y="117.2">10pF</text>
<text x="483.3" y="117.2">C0G</text>
<text x="523.2" y="117.2">10pF</text>
<text x="529" y="117.2">C0G</text>
<text x="41.1" y="120.2">PC6</text>
<text x="41.1" y="122.8">PC7</text>
<text x="41.1" y="125.3">PC8</text>
<text x="70.7" y="120.2">PA15</text>
<text x="71.7" y="125.3">PB0</text>
<text x="421.6" y="121.2">32.768kHz</text>
<text x="41.1" y="127.9">PC9</text>
<text x="41.1" y="130.4">PC10</text>
<text x="71.7" y="127.9">PB1</text>
<text x="71.7" y="130.4">PB2</text>
<text x="470.4" y="127.6">GND</text>
<text x="516.1" y="127.6">GND</text>
<text x="41.1" y="132.9">PC11</text>
<text x="41.1" y="135.5">PC12</text>
<text x="71.7" y="132.9">PB3</text>
<text x="71.7" y="135.5">PB4</text>
<text x="231" y="133.2">+3V3</text>
<text x="41.1" y="138">PC13</text>
<text x="41.1" y="140.6">PC14</text>
<text x="41.1" y="143.1">PC15</text>
<text x="71.7" y="138">PB5</text>
<text x="71.7" y="140.6">PB6</text>
<text x="71.7" y="143.1">PB7</text>
<text x="41.1" y="148.2">VCAP_1</text>
<text x="71.7" y="145.6">PB8</text>
<text x="71.7" y="148.2">PB9</text>
<text x="238.7" y="147.6">100nF</text>
<text x="238.7" y="144.1">C23</text>
<text x="70.5" y="150.7">PB10</text>
<text x="70.5" y="153.3">PB12</text>
<text x="70.5" y="155.8">PB13</text>
<text x="70.5" y="158.3">PB14</text>
<text x="70.5" y="160.9">PB15</text>
<text x="231.6" y="158.1">GND</text>
<text x="59.3" y="164.6" transform="rotate(-90 59.3 164.6)">VSS</text>
<text x="61.8" y="164.6" transform="rotate(-90 61.8 164.6)">VSSA</text>
<text x="56.4" y="177.1">GND</text>
<text x="472.3" y="181.5">+3V3</text>
<text x="427.9" y="186.6">D5</text>
<text x="519.4" y="186.6">D6</text>
<text x="424" y="197.1">PWR green</text>
<text x="479" y="192.4">R29</text>
<text x="479" y="195.9">1k</text>
<text x="516" y="197.1">LINK</text>
<text x="521.4" y="197.1">blue</text>
<text x="231" y="209.4">+3V3</text>
<text x="239.5" y="220.3">FB1</text>
<text x="284.4" y="220.3">C21</text>
<text x="327.6" y="220.3">C22</text>
<text x="239.5" y="223.8">600R</text>
<text x="284.4" y="223.8">1uF</text>
<text x="327.6" y="223.8">100nF</text>
<text x="471.1" y="224.7">D7</text>
<text x="430.7" y="230.5">R30</text>
<text x="522.2" y="230.5">R34</text>
<text x="277.4" y="234.3">GND</text>
<text x="320.5" y="234.3">GND</text>
<text x="430.7" y="234">1k</text>
<text x="467.5" y="235.2">FIX</text>
<text x="471.5" y="235.2">yellow</text>
<text x="522.2" y="234">1k</text>
<text x="323.1" y="253.4">SW1</text>
<text x="238.7" y="261.9">100nF</text>
<text x="238.7" y="258.4">C24</text>
<text x="283.4" y="261.9">10k</text>
<text x="283.4" y="258.4">R16</text>
<text x="322.1" y="263.4">RESET</text>
<text x="427.9" y="262.8">D8</text>
<text x="479" y="268.6">R35</text>
<text x="231.6" y="272.4">GND</text>
<text x="277.4" y="272.4">GND</text>
<text x="424.4" y="273.3">FAULT red</text>
<text x="479" y="272.1">1k</text>
<text x="13" y="363.1">PWR_FLAG</text>
</g>
<g font-size="1.8" fill="#0f0f0f">
<text x="475" y="59.3">HSE_IN</text>
<text x="520.7" y="59.3">HSE_OUT</text>
<text x="68.6" y="68.2">VDDA</text>
<text x="411" y="75.9">HSE_IN</text>
<text x="435.6" y="75.9">HSE_OUT</text>
<text x="26.7" y="86">BOOT0</text>
<text x="24.5" y="93.6">HSE_OUT</text>
<text x="26.2" y="91.1">HSE_IN</text>
<text x="325.1" y="97.4">VCAP1</text>
<text x="24.2" y="106.3">LED_LINK</text>
<text x="475" y="105.1">LSE_IN</text>
<text x="520.7" y="105.1">LSE_OUT</text>
<text x="22.9" y="111.4">LED_FAULT</text>
<text x="25.5" y="108.9">LED_FIX</text>
<text x="411.3" y="114">LSE_IN</text>
<text x="435.6" y="114">LSE_OUT</text>
<text x="24.8" y="141.9">LSE_OUT</text>
<text x="26.5" y="139.4">LSE_IN</text>
<text x="26.9" y="147">VCAP1</text>
<text x="438.1" y="190.2">LED_PWR</text>
<text x="529.6" y="190.2">LED_LINK_A</text>
<text x="477.5" y="201.6">LED_PWR</text>
<text x="281.9" y="211.7">VDDA</text>
<text x="325.1" y="211.7">VDDA</text>
<text x="429.3" y="221.9">LED_LINK</text>
<text x="520.7" y="221.9">LED_FIX</text>
<text x="236.2" y="229.5">VDDA</text>
<text x="481.3" y="228.3">LED_FIX_A</text>
<text x="429.3" y="239.7">LED_LINK_A</text>
<text x="520.7" y="239.7">LED_FIX_A</text>
<text x="281.9" y="249.8">BOOT0</text>
<text x="477.5" y="260">LED_FAULT</text>
<text x="438.1" y="266.4">LED_FAULT_A</text>
<text x="477.5" y="277.8">LED_FAULT_A</text>
<text x="17.8" y="368">VDDA</text>
</g>
<g font-size="1.8" fill="#a90000">
<text x="53.1" y="75.6" transform="rotate(-90 53.1 75.6)">1</text>
<text x="55.6" y="76.2" transform="rotate(-90 55.6 76.2)">19</text>
<text x="58.2" y="76.2" transform="rotate(-90 58.2 76.2)">32</text>
<text x="60.7" y="76.2" transform="rotate(-90 60.7 76.2)">48</text>
<text x="63.2" y="76.2" transform="rotate(-90 63.2 76.2)">64</text>
<text x="65.8" y="76.2" transform="rotate(-90 65.8 76.2)">13</text>
<text x="422.8" y="75.9">1</text>
<text x="429.2" y="75.9">3</text>
<text x="38.7" y="81">7</text>
<text x="76.2" y="81">14</text>
<text x="76.2" y="83.6">15</text>
<text x="426.5" y="81.4" transform="rotate(-90 426.5 81.4)">2</text>
<text x="38.1" y="86.1">60</text>
<text x="76.2" y="86.1">16</text>
<text x="76.2" y="88.6">17</text>
<text x="38.7" y="91.2">5</text>
<text x="38.7" y="93.7">6</text>
<text x="76.2" y="91.2">20</text>
<text x="76.2" y="93.7">21</text>
<text x="38.1" y="98.8">54</text>
<text x="76.2" y="96.3">22</text>
<text x="76.2" y="98.8">23</text>
<text x="76.2" y="101.3">41</text>
<text x="38.7" y="103.9">8</text>
<text x="38.7" y="106.4">9</text>
<text x="76.2" y="103.9">42</text>
<text x="76.2" y="106.4">43</text>
<text x="38.1" y="109">10</text>
<text x="38.1" y="111.5">11</text>
<text x="76.2" y="109">44</text>
<text x="76.2" y="111.5">45</text>
<text x="38.1" y="114">24</text>
<text x="38.1" y="116.6">25</text>
<text x="38.1" y="119.1">37</text>
<text x="76.2" y="114">46</text>
<text x="76.2" y="116.6">49</text>
<text x="76.2" y="119.1">50</text>
<text x="38.1" y="121.7">38</text>
<text x="38.1" y="124.2">39</text>
<text x="76.2" y="124.2">26</text>
<text x="38.1" y="126.7">40</text>
<text x="38.1" y="129.3">51</text>
<text x="38.1" y="131.8">52</text>
<text x="76.2" y="126.7">27</text>
<text x="76.2" y="129.3">28</text>
<text x="76.2" y="131.8">55</text>
<text x="38.1" y="134.4">53</text>
<text x="38.7" y="136.9">2</text>
<text x="76.2" y="134.4">56</text>
<text x="76.2" y="136.9">57</text>
<text x="38.7" y="139.4">3</text>
<text x="38.7" y="142">4</text>
<text x="76.2" y="139.4">58</text>
<text x="76.2" y="142">59</text>
<text x="38.1" y="147.1">30</text>
<text x="76.2" y="144.5">61</text>
<text x="76.2" y="147.1">62</text>
<text x="76.2" y="149.6">29</text>
<text x="76.2" y="152.1">33</text>
<text x="76.2" y="154.7">34</text>
<text x="76.2" y="157.2">35</text>
<text x="76.2" y="159.8">36</text>
<text x="58.2" y="167.7" transform="rotate(-90 58.2 167.7)">18</text>
<text x="60.7" y="167.7" transform="rotate(-90 60.7 167.7)">12</text>
</g>
<g font-size="1.8" fill="#725600">
<text x="26.6" y="82.1">NRST</text>
<text x="85.3" y="82.1">LORA_TX_PA0</text>
<text x="85.3" y="84.7">LORA_RX_PA1</text>
<text x="85.3" y="87.2">VBAT_SENSE</text>
<text x="85.3" y="89.8">LORA_NRST_PA3</text>
<text x="85.3" y="92.3">ISENSE</text>
<text x="85.3" y="102.5">PWM_SERVO_PA8</text>
<text x="85.3" y="105">VBUS_SENSE</text>
<text x="85.3" y="110.1">USB_DM</text>
<text x="85.3" y="112.6">USB_DP</text>
<text x="85.3" y="117.7">SWCLK</text>
<text x="85.3" y="115.2">SWDIO</text>
<text x="17.9" y="120.2">PWM_ESC_PC6</text>
<text x="85.3" y="125.3">PPS_PB0</text>
<text x="17.3" y="130.4">GNSS_TX_PC10</text>
<text x="17" y="132.9">GNSS_RX_PC11</text>
<text x="85.3" y="132.9">SWO</text>
<text x="85.3" y="138">IMU_INT</text>
<text x="85.3" y="143.1">I2C1_SDA</text>
<text x="85.3" y="140.6">I2C1_SCL</text>
<text x="237.7" y="251.1">NRST</text>
<text x="308.5" y="259.9">NRST</text>
</g>
<g font-size="1.8" fill="#0000c2">
<text x="406.7" y="139">HSE:</text>
<text x="412.1" y="139">8</text>
<text x="414.5" y="139">MHz</text>
<text x="419.5" y="139">/</text>
<text x="422" y="139">CL 10</text>
<text x="429.1" y="139">pF.</text>
<text x="433.1" y="139">LSE:</text>
<text x="438.2" y="139">32.768</text>
<text x="446.1" y="139">kHz</text>
<text x="450.6" y="139">/</text>
<text x="453.1" y="139">CL 7</text>
<text x="459" y="139">pF.</text>
<text x="463" y="139">Check</text>
<text x="469.8" y="139">actual</text>
<text x="476.9" y="139">stray</text>
<text x="482.7" y="139">capacitance</text>
<text x="495.3" y="139">and</text>
<text x="499.9" y="139">startup;</text>
<text x="508.4" y="139">LSE is</text>
<text x="515.8" y="139">a</text>
<text x="518.1" y="139">population</text>
<text x="529.3" y="139">option.</text>
<text x="213.3" y="168.6">Place</text>
<text x="219.8" y="168.6">each</text>
<text x="225.4" y="168.6">100</text>
<text x="230.2" y="168.6">nF</text>
<text x="233.6" y="168.6">capacitor</text>
<text x="243.7" y="168.6">near</text>
<text x="249" y="168.6">its</text>
<text x="252.6" y="168.6">VDD pin.</text>
<text x="262" y="168.6">C20</text>
<text x="266.9" y="168.6">is</text>
<text x="269.7" y="168.6">the</text>
<text x="273.8" y="168.6">4.7</text>
<text x="278" y="168.6">uF</text>
<text x="281.4" y="168.6">VCAP_1-to-GND</text>
<text x="298.4" y="168.6">capacitor.</text>
<text x="309.1" y="168.6">VBAT is</text>
<text x="317.4" y="168.6">tied</text>
<text x="322.2" y="168.6">to</text>
<text x="325.2" y="168.6">VDD.</text>
<text x="20" y="186.7">3.3</text>
<text x="24.2" y="186.7">V logic.</text>
<text x="32.9" y="186.7">Labels</text>
<text x="40.2" y="186.7">define</text>
<text x="47.1" y="186.7">the</text>
<text x="51.3" y="186.7">current</text>
<text x="59.2" y="186.7">board</text>
<text x="65.8" y="186.7">wiring;</text>
<text x="73.2" y="186.7">fleet/ground-vehicle</text>
<text x="94.7" y="186.7">and</text>
<text x="99.3" y="186.7">handheld</text>
<text x="109.2" y="186.7">behavior</text>
<text x="118.4" y="186.7">still</text>
<text x="123.2" y="186.7">requires</text>
<text x="132.1" y="186.7">firmware</text>
<text x="141.4" y="186.7">and</text>
<text x="146" y="186.7">interface</text>
<text x="155.6" y="186.7">qualification.</text>
<text x="213.3" y="283.7">VDDA filter</text>
<text x="225" y="283.7">is</text>
<text x="227.8" y="283.7">fed</text>
<text x="231.9" y="283.7">from</text>
<text x="237.5" y="283.7">+3V3.</text>
<text x="244.3" y="283.7">BOOT0</text>
<text x="251.6" y="283.7">pull-down</text>
<text x="262.7" y="283.7">selects</text>
<text x="270.6" y="283.7">flash</text>
<text x="276.5" y="283.7">boot;</text>
<text x="282.5" y="283.7">NRST is</text>
<text x="291.2" y="283.7">available</text>
<text x="301" y="283.7">at</text>
<text x="304" y="283.7">the</text>
<text x="308.1" y="283.7">debug</text>
<text x="315" y="283.7">header.</text>
<text x="406.7" y="291.7">Power,</text>
<text x="414.1" y="291.7">link,</text>
<text x="419.3" y="291.7">fix</text>
<text x="422.8" y="291.7">and</text>
<text x="427.4" y="291.7">fault</text>
<text x="433" y="291.7">labels</text>
<text x="439.9" y="291.7">describe</text>
<text x="449.1" y="291.7">intended</text>
<text x="458.4" y="291.7">application</text>
<text x="470.1" y="291.7">states.</text>
<text x="477.6" y="291.7">Firmware</text>
<text x="487.3" y="291.7">must</text>
<text x="493.1" y="291.7">define</text>
<text x="500.1" y="291.7">and</text>
<text x="504.7" y="291.7">verify</text>
<text x="511" y="291.7">the</text>
<text x="515.1" y="291.7">indications.</text>
</g>
<g font-size="1.5" fill="#0000c2">
<text x="13" y="383.8">Read</text>
<text x="18.1" y="383.8">named</text>
<text x="24.6" y="383.8">nets</text>
<text x="29.1" y="383.8">within</text>
<text x="35" y="383.8">each</text>
<text x="40" y="383.8">group;</text>
<text x="46.2" y="383.8">matching</text>
<text x="54.8" y="383.8">labels</text>
<text x="60.9" y="383.8">are</text>
<text x="64.6" y="383.8">electrically</text>
<text x="74.8" y="383.8">connected.</text>
<text x="84.8" y="383.8">Cross-sheet</text>
<text x="96.2" y="383.8">signals</text>
<text x="103.1" y="383.8">use</text>
<text x="107" y="383.8">hierarchical</text>
<text x="117.9" y="383.8">ports.</text>
<text x="13" y="388.8">V1</text>
<text x="16.1" y="388.8">preserves</text>
<text x="24.9" y="388.8">original</text>
<text x="32.3" y="388.8">defects.</text>
<text x="39.9" y="388.8">V2</text>
<text x="42.9" y="388.8">is</text>
<text x="45.4" y="388.8">a</text>
<text x="47.5" y="388.8">review</text>
<text x="53.7" y="388.8">draft.</text>
<text x="59.2" y="388.8">Bench</text>
<text x="65.2" y="388.8">values</text>
<text x="71.6" y="388.8">and</text>
<text x="75.6" y="388.8">firmware</text>
<text x="83.8" y="388.8">behavior</text>
<text x="91.8" y="388.8">require</text>
<text x="98.6" y="388.8">validation.</text>
</g>
</svg>
